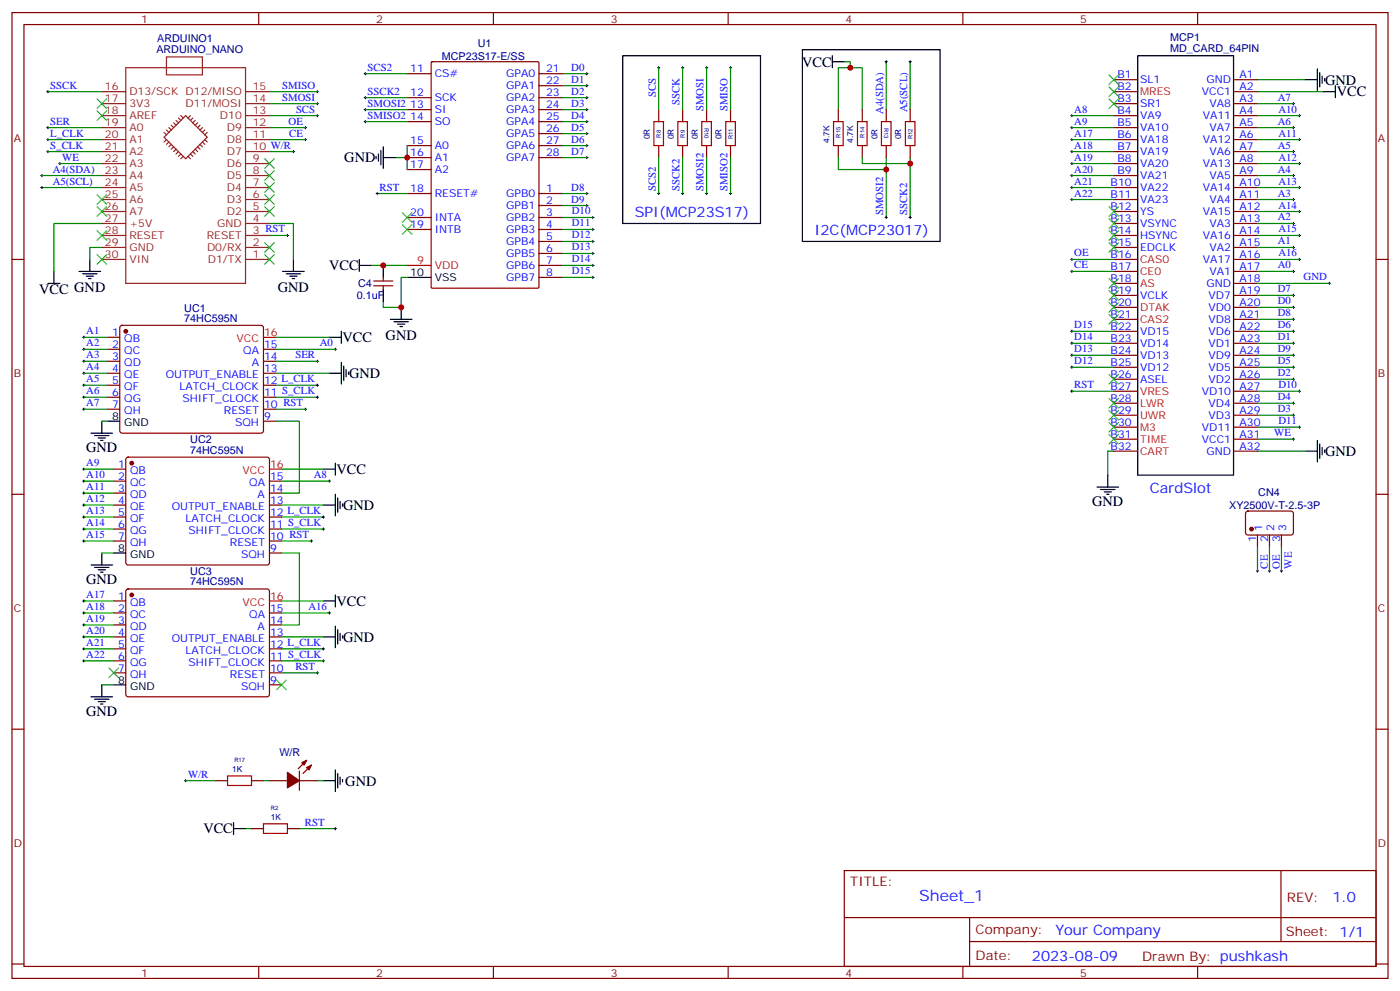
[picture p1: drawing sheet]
<svg xmlns="http://www.w3.org/2000/svg" width="412mm" height="292mm" viewBox="0 0 412 292" stroke-linecap="round" stroke-linejoin="round" font-family="sans-serif">
<g fill="none" stroke="#870000" stroke-width=".35">
<path d="M3.5 3.7h405.4v284.3h-405.4zM7.1 7.2h398.2v277.3h-398.2zM76.2 3.7v3.5M127.1 18.3l.3-.1h31l.3 .1v66.2l-.1 .3h-31.2l-.4-.1zM145.3 3.7v3.5M214.5 3.7v3.5M283.6 3.7v3.5M352.8 3.7v3.5M119.9 21.7h7.1M119.9 28.8h7.1M119.9 32.3h7.1M119.9 35.8h7.1"/>
<path d="M158.7 21.7h7.1M158.7 28.8h7.1M158.7 32.3h7.1M158.7 35.8h7.1M158.7 25.2h7.1M158.7 39.3h7.1M194 32.3v3.5M201.1 32.3v3.5M208.1 32.3v3.5M215.2 32.3v3.5M246.9 32.3v3.5M254 32.3v3.5"/>
<path d="M261.1 32.3v3.5M268.1 32.3v3.5M328.1 23.5h7M328.1 27h7M328.1 30.5h7M328.1 34h7M328.1 37.6h7M363.4 23.5h7M363.4 27h7M363.4 30.5h7M363.4 34h7M363.4 37.6h7"/>
<path d="M119.9 57h7.1M119.9 42.9h7.1M119.9 46.4h7.1M119.9 49.9h7.1M158.7 57h7.1M158.7 42.9h7.1M158.7 46.4h7.1M194 42.9v3.5M201.1 42.9v3.5M208.1 42.9v3.5M215.2 42.9v3.5M246.9 42.9v3.5"/>
<path d="M254 42.9v3.5M261.1 42.9v3.5M268.1 42.9v3.5M328.1 41.1h7M328.1 44.6h7M328.1 48.2h7M328.1 51.7h7M328.1 55.2h7M328.1 58.7h7M363.4 41.1h7M363.4 44.6h7M363.4 48.2h7"/>
<path d="M363.4 51.7h7M363.4 55.2h7M363.4 58.7h7M3.5 76.4h3.6M119.9 64h7.1M119.9 67.6h7.1M158.7 60.5h7.1M158.7 64h7.1M158.7 67.6h7.1M158.7 71.1h7.1M158.7 74.6h7.1M158.7 78.1h7.1"/>
<path d="M328.1 76.4h7M328.1 62.3h7M328.1 65.8h7M328.1 69.3h7M328.1 72.8h7M328.1 79.9h7M363.4 76.4h7M363.4 62.3h7M363.4 65.8h7M363.4 69.3h7M363.4 72.8h7M363.4 79.9h7"/>
<path d="M405.3 76.4h3.6M31.7 99.3h3.6M35.5 96l.5-.2h40.9l.5 .2 .2 .5-.1 30.6-.6 .4h-41.2l-.4-.7v-30.3zM110.1 82.7h5.6M110.1 84.1h5.6M112.9 81.7v1M112.9 84.1v1.1M158.7 81.7h7.1M328.1 83.4h7M328.1 87h7M328.1 90.5h7M328.1 94h7"/>
<path d="M328.1 97.5h7M363.4 83.4h7M363.4 87h7M363.4 90.5h7M363.4 94h7M363.4 97.5h7M31.7 102.8h3.6M31.7 106.4h3.6M31.7 109.9h3.6M31.7 113.4h3.6M31.7 116.9h3.6M77.6 102.8h3.5"/>
<path d="M77.6 106.4h3.5M77.6 109.9h3.5M77.6 113.4h3.5M77.6 116.9h3.5M328.1 101.1h7M328.1 104.6h7M328.1 108.1h7M328.1 111.7h7M328.1 115.2h7M328.1 118.7h7M363.4 101.1h7M363.4 104.6h7"/>
<path d="M363.4 108.1h7M363.4 111.7h7M363.4 115.2h7M363.4 118.7h7M31.7 120.5h3.6M33.5 138.1h3.5M37.3 134.8l.4-.2h41l.5 .2 .2 .5-.1 30.6-.6 .4h-41.2l-.5-.7v-30.3zM77.6 120.5h3.5M77.6 124h3.5M328.1 122.2h7M328.1 125.8h7M328.1 129.3h7"/>
<path d="M328.1 132.8h7M363.4 122.2h7M363.4 125.8h7M363.4 129.3h7M363.4 132.8h7M3.5 145.5h3.6M33.5 141.6h3.5M33.5 145.2h3.5M33.5 148.7h3.5M33.5 152.2h3.5M33.5 155.8h3.5M33.5 159.3h3.5"/>
<path d="M79.4 141.6h3.5M79.4 145.2h3.5M79.4 148.7h3.5M79.4 152.2h3.5M79.4 155.8h3.5M79.4 159.3h3.5M367.1 150.7l.5-.2h13l.4 .7-.1 5.9-.6 .4-13-.1-.4-.6v-5.6zM370.4 157.5v3.5M373.9 157.5v3.5M377.5 157.5v3.5M405.3 145.5h3.6M33.5 176.9h3.5"/>
<path d="M37.3 173.6l.4-.2h41l.5 .2 .2 .5-.1 30.6-.6 .4h-41.2l-.5-.7v-30.3zM79.4 162.8h3.5M33.5 180.4h3.5M33.5 184h3.5M33.5 187.5h3.5M33.5 191h3.5M33.5 194.6h3.5M33.5 198.1h3.5M79.4 180.4h3.5M79.4 184h3.5M79.4 187.5h3.5M79.4 191h3.5"/>
<path d="M79.4 194.6h3.5M79.4 198.1h3.5M3.5 214.7h3.6M79.4 201.6h3.5M405.3 214.7h3.6M63.5 229.8h3.5M74.1 229.8h3.5M79.4 229.8h5.3M88.2 229.8h5.3M88.2 227v5.7M90.3 223.8l-2.5 2.5M91.7 225.2l-2.4 2.5"/>
<path d="M74.1 243.9h3.5M84.7 243.9h3.5M248.7 256.3h156.6v28.2h-156.6zM377.3 256.3v20.9M248.7 270.1h156.5M285.6 277.2h119.6M285.6 270.1v14.2M3.5 283.8h3.6M76.2 284.5v3.5M145.3 284.5v3.5M214.5 284.5v3.5M283.6 284.5v3.5"/>
<path d="M352.8 284.5v3.5M405.3 283.8h3.6"/>
</g>
<g fill="none" stroke="#8c2424" stroke-width=".35">
<path d="M37 19.9h35.3v63.5h-35.3zM49 16.8h10.6v5.2h-10.6zM30 30.5h7M30 34h7M30 37.6h7M30 27h7M48.3 39l.7 .7M49 38.3l.7 .7M49.7 37.6l.7 .7M50.4 36.9l.8 .7M51.2 36.2l.7 .7M51.9 35.5l.7 .7"/>
<path d="M52.6 34.7l.7 .8M53.3 34l.7 .7M56.1 34l-.7 .7M56.8 34.7l-.7 .8M57.5 35.5l-.7 .7M58.2 36.2l-.7 .7M58.9 36.9l-.7 .7M59.6 37.6l-.7 .7M60.3 38.3l-.7 .7M61 39l-.7 .7M72.3 30.5h7.1M72.3 34h7.1"/>
<path d="M72.3 37.6h7.1M72.3 27h7.1M30 41.1h7M30 44.6h7M30 48.2h7M30 51.7h7M30 55.2h7M30 58.7h7M48.3 40.4l6.4-6.4 6.3 6.4-6.3 6.3zM49 41.1l-.7 .7M49.7 41.8l-.7 .7M50.4 42.5l-.7 .7"/>
<path d="M51.2 43.2l-.8 .7M51.9 43.9l-.7 .7M52.6 44.6l-.7 .7M53.3 45.3l-.7 .7M54 46l-.7 .7M55.4 46l.7 .7M56.1 45.3l.7 .7M56.8 44.6l.7 .7M57.5 43.9l.7 .7M58.2 43.2l.7 .7M58.9 42.5l.7 .7M59.6 41.8l.7 .7"/>
<path d="M60.3 41.1l.7 .7M72.3 41.1h7.1M72.3 44.6h7.1M72.3 48.2h7.1M72.3 51.7h7.1M72.3 55.2h7.1M72.3 58.7h7.1M30 62.3h7M30 65.8h7M30 69.3h7M30 72.8h7M30 76.4h7"/>
<path d="M72.3 62.3h7.1M72.3 65.8h7.1M72.3 69.3h7.1M72.3 72.8h7.1M72.3 76.4h7.1"/>
</g>
<g fill="none" stroke="#000" stroke-width=".29">
<path d="M193.7 19.9h.7M194 19.6v.7M200.7 19.9h.7M201.1 19.6v.7M207.8 19.9h.7M208.1 19.6v.7M214.8 19.9h.7M215.2 19.6v.7M260.7 18.2h.7M261.1 17.8v.7M267.8 18.2h.7M268.1 17.8v.7"/>
<path d="M13.8 37.6h.7M13.8 27h.7M14.1 26.6v.7M14.1 37.2v.7M89.6 37.6h.7M90 37.2v.7M93.1 34h.7M93.1 30.5h.7M93.1 27h.7M93.5 26.6v.7M93.5 30.2v.7M93.5 33.7v.7"/>
<path d="M107.2 32.3h.7M107.2 35.8h.7M107.2 28.8h.7M107.2 21.7h.7M107.6 21.3v.7M107.6 28.4v.7M107.6 31.9v.7M107.6 35.5v.7M172.5 32.3h.7M172.5 35.8h.7M172.5 28.8h.7M172.5 21.7h.7"/>
<path d="M172.5 25.2h.7M172.5 39.3h.7M172.9 21.3v.7M172.9 24.9v.7M172.9 28.4v.7M172.9 31.9v.7M172.9 35.5v.7M172.9 39v.7M315.4 37.6h.7M315.4 34h.7M315.7 33.7v.7M315.7 37.2v.7"/>
<path d="M380.6 37.6h.8M380.6 30.5h.8M381 30.2v.7M381 37.2v.7M382.4 34h.7M382.8 33.7v.7M12 51.7h.7M12 55.2h.7M12.3 51.3v.7M12.3 54.9v.7M13.8 41.1h.7M13.8 44.6h.7"/>
<path d="M14.1 40.7v.8M14.1 44.3v.7M17.3 48.2h.7M17.6 47.8v.7M86.1 44.6h.7M86.4 44.3v.7M89.6 41.1h.7M90 40.7v.8M110.8 57h.7M111.1 56.6v.7M172.5 42.9h.7M172.5 46.4h.7"/>
<path d="M172.5 57h.7M172.9 42.5v.7M172.9 46v.7M172.9 56.6v.7M193.7 57h.7M194 56.6v.7M200.7 57h.7M201.1 56.6v.7M207.8 57h.7M208.1 56.6v.7M214.8 57h.7M215.2 56.6v.7"/>
<path d="M315.4 41.1h.7M315.4 48.2h.7M315.4 51.7h.7M315.4 55.2h.7M315.4 44.6h.7M315.4 58.7h.7M315.7 40.7v.8M315.7 44.3v.7M315.7 47.8v.7M315.7 51.3v.7M315.7 54.9v.7M315.7 58.4v.7"/>
<path d="M380.6 51.7h.8M380.6 44.6h.8M380.6 58.7h.8M381 44.3v.7M381 51.3v.7M381 58.4v.7M382.4 41.1h.7M382.4 48.2h.7M382.4 55.2h.7M382.8 40.7v.8M382.8 47.8v.7M382.8 54.9v.7"/>
<path d="M84.3 69.3h.7M84.7 69v.7M172.5 60.5h.7M172.9 60.1v.8M174.3 64h.7M174.3 67.6h.7M174.3 71.1h.7M174.3 74.6h.7M174.3 78.1h.7M174.6 63.7v.7M174.6 67.2v.7M174.6 70.7v.7"/>
<path d="M174.6 74.3v.7M174.6 77.8v.7M260.7 64h.7M261.1 63.7v.7M267.8 64h.7M268.1 63.7v.7M315.4 79.9h.7M315.4 76.4h.7M315.7 76v.7M315.7 79.6v.7M380.6 79.9h.8M380.6 65.8h.8"/>
<path d="M380.6 72.8h.8M381 65.4v.7M381 72.5v.7M381 79.6v.7M382.4 76.4h.7M382.4 62.3h.7M382.4 69.3h.7M382.8 61.9v.7M382.8 69v.7M382.8 76v.7M24.3 99.3h.7M24.7 99v.7"/>
<path d="M174.3 81.7h.7M174.6 81.3v.7M315.4 97.5h.7M315.7 97.2v.7M380.6 97.5h.8M380.6 87h.8M380.6 90.5h.8M380.6 94h.8M381 86.6v.7M381 90.1v.7M381 93.7v.7M381 97.2v.7"/>
<path d="M391.2 83.4h.7M391.6 83.1v.7M24.3 116.9h.7M24.3 113.4h.7M24.3 106.4h.7M24.3 102.8h.7M24.3 109.9h.7M24.7 102.5v.7M24.7 106v.7M24.7 109.5v.7M24.7 113.1v.7M24.7 116.6v.7"/>
<path d="M93.1 116.9h.7M93.1 113.4h.7M93.1 106.4h.7M93.5 106v.7M93.5 113.1v.7M93.5 116.6v.7M98.4 102.8h.7M98.8 102.5v.7M315.4 115.2h.7M315.4 108.1h.7M315.4 104.6h.7M315.4 101.1h.7"/>
<path d="M315.7 100.7v.7M315.7 104.2v.8M315.7 107.8v.7M315.7 114.8v.7M380.6 108.1h.8M380.6 104.6h.8M380.6 101.1h.8M380.6 111.7h.8M380.6 118.7h.8M381 100.7v.7M381 104.2v.8M381 107.8v.7"/>
<path d="M381 111.3v.7M381 118.4v.7M382.4 115.2h.7M382.8 114.8v.7M24.3 120.5h.7M24.3 138.1h.7M24.7 120.1v.7M24.7 137.8v.7M89.6 120.5h.7M90 120.1v.7M380.6 122.2h.8M380.6 129.3h.8"/>
<path d="M381 121.9v.7M381 128.9v.7M382.4 125.8h.7M382.8 125.4v.7M24.3 155.8h.7M24.3 152.2h.7M24.3 159.3h.7M24.3 148.7h.7M24.3 145.2h.7M24.3 141.6h.7M24.7 141.3v.7M24.7 144.8v.7"/>
<path d="M24.7 148.3v.7M24.7 151.9v.7M24.7 155.4v.7M24.7 158.9v.7M91.4 159.3h.7M91.7 158.9v.7M94.9 155.8h.7M94.9 152.2h.7M95.2 151.9v.7M95.2 155.4v.7M96.7 141.6h.7M97 141.3v.7"/>
<path d="M24.3 176.9h.7M24.7 176.6v.7M370.1 168.1h.7M370.4 167.7v.8M373.6 168.1h.7M373.9 167.7v.8M377.1 168.1h.7M377.5 167.7v.8M24.3 194.6h.7M24.3 191h.7M24.3 187.5h.7M24.3 184h.7"/>
<path d="M24.3 180.4h.7M24.7 180.1v.7M24.7 183.6v.7M24.7 187.1v.8M24.7 190.7v.7M24.7 194.2v.7M93.1 198.1h.7M93.5 197.7v.7M94.9 194.6h.7M94.9 191h.7M95.2 190.7v.7M95.2 194.2v.7"/>
<path d="M96.7 180.4h.7M97 180.1v.7M54.3 229.8h.7M54.7 229.5v.7M98.4 243.9h.7M98.8 243.6v.7"/>
</g>
<g fill="none" stroke="#008700" stroke-width=".35">
<path d="M194 19.9v12.4M201.1 19.9v12.4M208.1 19.9v12.4M215.2 19.9v12.4M248.7 18.2h1.8v1.7M261.1 18.2v14.1M268.1 18.2v14.1M14.1 37.6h15.9M14.1 27h15.9M79.4 37.6h10.6M79.4 27h14.1M79.4 34h14.1"/>
<path d="M79.4 30.5h14.1M107.6 32.3h12.3M107.6 35.8h12.3M107.6 28.8h12.3M107.6 21.7h12.3M165.8 32.3h7.1M165.8 35.8h7.1M165.8 28.8h7.1M165.8 21.7h7.1M165.8 25.2h7.1M165.8 39.3h7.1M246.9 32.3v-12.4h7.1v12.4"/>
<path d="M315.7 37.6h12.4M315.7 34h12.4M370.4 37.6h10.6M370.4 27h19.4M370.4 23.5h14.1M370.4 34h12.4M370.4 30.5h10.6M12.3 55.2h17.7M12.3 51.7h17.7M14.1 41.1h15.9M14.1 44.6h15.9M17.6 48.2h12.4"/>
<path d="M79.4 41.1h10.6M79.4 44.6h7M111.1 57h8.8M116.4 46.4h3.5M119.9 42.9v7M165.8 46.4h7.1M165.8 57h7.1M165.8 42.9h7.1M194 46.4v10.6M201.1 46.4v10.6M208.1 46.4v10.6M215.2 46.4v10.6"/>
<path d="M246.9 46.4v3.5h14.2M254 46.4v1.8h14.1M261.1 46.4v17.6M268.1 46.4v17.6M315.7 41.1h12.4M315.7 48.2h12.4M315.7 55.2h12.4M315.7 51.7h12.4M315.7 44.6h12.4M315.7 58.7h12.4M370.4 41.1h12.4M370.4 48.2h12.4"/>
<path d="M370.4 55.2h12.4M370.4 51.7h10.6M370.4 44.6h10.6M370.4 58.7h10.6M30 65.8h-14.1v14.1M30 72.8h-3.5v3.6M79.4 65.8h7v10.6M79.4 69.3h5.3M109.4 78.1h10.5M165.8 78.1h8.8M165.8 60.5h7.1M165.8 64h8.8"/>
<path d="M165.8 67.6h8.8M165.8 71.1h8.8M165.8 74.6h8.8M315.7 79.9h12.4M315.7 76.4h12.4M370.4 79.9h10.6M370.4 76.4h12.4M370.4 62.3h12.4M370.4 65.8h10.6M370.4 69.3h12.4M370.4 72.8h10.6M24.7 99.3h7"/>
<path d="M81.1 99.3h15.9M119.9 81.7h-1.7v8.8h-5.3v-1.8M165.8 81.7h8.8M315.7 97.5h12.4M370.4 97.5h10.6M370.4 83.4h21.2M370.4 87h10.6M370.4 90.5h10.6M370.4 94h10.6M24.7 116.9h7M24.7 113.4h7M24.7 106.4h7"/>
<path d="M24.7 102.8h7M24.7 109.9h7M81.1 116.9h12.4M81.1 113.4h12.4M81.1 106.4h12.4M81.1 102.8h17.7M81.1 109.9h15.9M315.7 115.2h12.4M315.7 108.1h12.4M315.7 104.6h12.4M315.7 101.1h12.4M370.4 115.2h12.4"/>
<path d="M370.4 108.1h10.6M370.4 104.6h10.6M370.4 101.1h10.6M370.4 111.7h10.6M370.4 118.7h10.6M24.7 120.5h7M24.7 138.1h8.8M30 124h1.7M81.1 124h7.1v21.2h-5.3M81.1 120.5h8.9M82.9 138.1h12.3M328.1 132.8h-1.8v7.1"/>
<path d="M370.4 132.8h14.1M370.4 122.2h10.6M370.4 125.8h12.4M370.4 129.3h10.6M24.7 155.8h8.8M24.7 152.2h8.8M24.7 159.3h8.8M24.7 148.7h8.8M24.7 145.2h8.8M24.7 141.6h8.8M82.9 155.8h12.3M82.9 152.2h12.3"/>
<path d="M82.9 159.3h8.8M82.9 148.7h12.3M82.9 141.6h14.1M24.7 176.9h8.8M30 162.8h3.5M82.9 162.8h5.3v21.2h-5.3M82.9 176.9h12.3M370.4 161v7.1M373.9 161v7.1M377.5 161v7.1M24.7 194.6h8.8M24.7 191h8.8"/>
<path d="M24.7 187.5h8.8M24.7 184h8.8M24.7 180.4h8.8M82.9 194.6h12.3M82.9 191h12.3M82.9 187.5h12.3M82.9 180.4h14.1M82.9 198.1h10.6M30 201.6h3.5M54.7 229.8h8.8M77.6 229.8h1.8M93.5 229.8h1.7"/>
<path d="M72.3 243.9h1.8M88.2 243.9h10.6"/>
</g>
<g fill="#870000" stroke="#870000" stroke-width=".35">
<path d="M90.3 226l1.4-.8-.7 1.5z"/>
<path d="M88.9 224.5l1.4-.7-.7 1.4z"/>
<path d="M84.7 227.4l3.5 2.4-3.5 2.2z"/>
<circle cx="37" cy="97.5" r=".53"/>
<circle cx="38.8" cy="136.3" r=".53"/>
<circle cx="38.8" cy="175.2" r=".53"/>
<circle cx="368.7" cy="155.8" r=".53"/>
</g>
<g fill="none" stroke="#000" stroke-width=".35">
<path d="M183.4 16.4h40.6v49.4h-40.6zM236.4 14.6h40.5v56.5h-40.5zM245.2 18.2h3.5M245.2 16.4v3.5M335.1 16.4h28.3v123.5h-28.3zM384.5 23.5h3.6M388.1 20.3v6.3M388.8 21.3v4.3M389.5 22.4v2.1M389.8 27h3.5M390.2 23.1v.7M393.3 25.2v3.6"/>
<path d="M110.8 46v.7M111.5 45.3v2.1M112.2 44.3v4.2M112.9 46.4h3.5M112.9 43.2v6.4M15.9 79.9v3.5M23.3 79.9h6.3M26.5 76.4v3.5M83.3 79.9h6.3M86.4 76.4v3.5M105.8 78.1h3.6M105.8 76.4v3.5"/>
<path d="M112.9 78.1v3.6M14.1 83.4h3.5M24.3 80.6h4.3M25.4 81.3h2.1M26.1 82h.7M84.3 80.6h4.2M85.4 81.3h2.1M86.1 82h.7M97 99.3h3.5M100.5 97.5v3.6M112.9 85.2v3.5M115 94h6.4"/>
<path d="M116.1 94.7h4.2M117.1 95.4h2.1M117.8 96.1h.7M118.2 90.5v3.5M119.9 81.7h7.1M97 109.9h3.5M100.5 106.7v6.4M101.2 107.8v4.2M102 108.8v2.1M102.7 109.5v.7M26.8 127.5h6.4M27.9 128.2h4.2"/>
<path d="M28.9 128.9h2.1M29.6 129.6h.7M30 124v3.5M31.7 124h3.6M95.2 138.1h3.6M98.8 136.3v3.6M326.3 139.9v3.5M384.5 132.8h3.6M388.1 129.6v6.4M388.8 130.7v4.2M389.5 131.8v2.1M390.2 132.5v.7"/>
<path d="M95.2 148.7h3.6M98.8 145.5v6.4M99.5 146.6v4.2M100.2 147.6v2.2M100.9 148.3v.7M323.1 143.4h6.4M324.2 144.1h4.2M325.3 144.8h2.1M326 145.5h.7M26.8 166.3h6.4M27.9 167h4.2M28.9 167.7h2.1"/>
<path d="M29.6 168.5h.7M30 162.8v3.5M33.5 162.8h3.5M95.2 176.9h3.6M98.8 175.2v3.5M95.2 187.5h3.6M98.8 184.3v6.4M99.5 185.4v4.2M100.2 186.4v2.2M100.9 187.1v.8M26.8 205.1h6.4M27.9 205.8h4.2"/>
<path d="M28.9 206.6h2.1M29.6 207.3h.7M30 201.6v3.5M33.5 201.6h3.5M95.2 229.8h3.6M98.8 226.7v6.3M99.5 227.7v4.3M100.2 228.8v2.1M100.9 229.5v.7M68.8 243.9h3.5M68.8 242.2v3.5"/>
</g>
<path d="M119.9 78.1h7.1M77.6 99.3h3.5M79.4 138.1h3.5M79.4 176.9h3.5" fill="none" stroke="#f00" stroke-width=".35"/>
<g fill="none" stroke="#3c3" stroke-width=".35">
<path d="M28.6 29.1l2.8 2.8M28.6 32.6l2.8 2.9M31.4 29.1l-2.8 2.8M31.4 32.6l-2.8 2.9M326.7 22l2.8 2.9M326.7 25.6l2.8 2.8M326.7 29.1l2.8 2.8M329.5 22l-2.8 2.9M329.5 25.6l-2.8 2.8M329.5 29.1l-2.8 2.8M28.6 57.3l2.8 2.8M31.4 57.3l-2.8 2.8"/>
<path d="M78 46.7l2.8 2.9M78 50.3l2.8 2.8M78 53.8l2.8 2.8M78 57.3l2.8 2.8M80.8 46.7l-2.8 2.9M80.8 50.3l-2.8 2.8M80.8 53.8l-2.8 2.8M80.8 57.3l-2.8 2.8M28.6 75l2.8 2.8M28.6 67.9l2.8 2.8M28.6 60.9l2.8 2.8M31.4 75l-2.8 2.8"/>
<path d="M31.4 67.9l-2.8 2.8M31.4 60.9l-2.8 2.8M78 75l2.8 2.8M78 71.4l2.8 2.9M78 60.9l2.8 2.8M80.8 75l-2.8 2.8M80.8 71.4l-2.8 2.9M80.8 60.9l-2.8 2.8M118.5 66.1l2.9 2.9M118.5 62.6l2.9 2.8M121.4 66.1l-2.9 2.9M121.4 62.6l-2.9 2.8"/>
<path d="M326.7 60.9l2.8 2.8M326.7 64.4l2.8 2.8M326.7 67.9l2.8 2.8M326.7 71.4l2.8 2.9M329.5 60.9l-2.8 2.8M329.5 64.4l-2.8 2.8M329.5 67.9l-2.8 2.8M329.5 71.4l-2.8 2.9M326.7 82l2.8 2.8M326.7 85.5l2.8 2.9M326.7 89.1l2.8 2.8M326.7 92.6l2.8 2.8"/>
<path d="M329.5 82l-2.8 2.8M329.5 85.5l-2.8 2.9M329.5 89.1l-2.8 2.8M329.5 92.6l-2.8 2.8M326.7 117.3l2.8 2.8M326.7 110.2l2.8 2.9M329.5 117.3l-2.8 2.8M329.5 110.2l-2.8 2.9M326.7 120.8l2.8 2.8M326.7 124.4l2.8 2.8M326.7 127.9l2.8 2.8M329.5 120.8l-2.8 2.8"/>
<path d="M329.5 124.4l-2.8 2.8M329.5 127.9l-2.8 2.8M32.1 196.7l2.8 2.8M34.9 196.7l-2.8 2.8M81.5 200.2l2.8 2.8M84.3 200.2l-2.8 2.8"/>
</g>
<path d="M192.6 35.8h2.8v7.1h-2.8zM199.7 35.8h2.8v7.1h-2.8zM206.7 35.8h2.8v7.1h-2.8zM213.8 35.8h2.8v7.1h-2.8zM245.5 35.8h2.9v7.1h-2.9zM252.6 35.8h2.8v7.1h-2.8zM259.6 35.8h2.9v7.1h-2.9zM266.7 35.8h2.8v7.1h-2.8zM67 228.4h7.1v2.8h-7.1zM77.6 242.5h7.1v2.9h-7.1z" fill="none" stroke="#a10000" stroke-width=".35"/>
<g fill="#c00">
<circle cx="119.9" cy="46.4" r=".88"/>
<circle cx="250.5" cy="19.9" r=".88"/>
<circle cx="261.1" cy="49.9" r=".88"/>
<circle cx="268.1" cy="48.2" r=".88"/>
<circle cx="118.2" cy="90.5" r=".88"/>
<circle cx="112.9" cy="78.1" r=".88"/>
</g>
<text font-size="4.6" fill="#00f" x="270.8" y="265.3">Sheet_1</text>
<g font-size="4.2">
<text x="236.3" y="19.6">VCC</text>
<text x="390.3" y="24.9">GND</text>
<text x="393.8" y="28.4">VCC</text>
<text x="101.4" y="47.8">GND</text>
<text x="97" y="79.6">VCC</text>
<text x="11.5" y="86.6">VCC GND</text>
<text x="81.8" y="86">GND</text>
<text x="100.9" y="100.7">VCC</text>
<text x="113.6" y="100">GND</text>
<text x="102.8" y="111.3">GND</text>
<text x="25.4" y="133.2">GND</text>
<text x="390.3" y="134.2">GND</text>
<text x="99.1" y="139.5">VCC</text>
<text x="321.7" y="149">GND</text>
<text x="101.1" y="150.1">GND</text>
<text x="25.4" y="172">GND</text>
<text x="99.1" y="178.3">VCC</text>
<text x="101.1" y="188.9">GND</text>
<text x="25.4" y="210.8">GND</text>
<text x="101.7" y="231.5">GND</text>
<text x="59.9" y="245.4">VCC</text>
</g>
<g font-size="4.2" fill="#00f">
<text x="187" y="64">SPI(MCP23S17)</text>
<text x="239.9" y="69.3">I2C(MCP23017)</text>
<text x="338.7" y="145.2">CardSlot</text>
<text x="392.5" y="265.6">1.0</text>
<text x="310.9" y="275.1">Your Company</text>
<text x="304" y="282.9">2023-08-09</text>
</g>
<g font-size="3.9" fill="#800">
<text x="250.5" y="260.9">TITLE:</text>
<text x="379.1" y="265.6">REV:</text>
<text x="287.4" y="275.1">Company:</text>
<text x="378.7" y="275.7">Sheet: 1/1</text>
<text x="287.4" y="282.8">Date:</text>
<text x="336.4" y="282.8">Drawn By: pushkash</text>
</g>
<g font-size="3.2" fill="#800">
<text x="41.6" y="6.7">1</text>
<text x="110.8" y="6.7">2</text>
<text x="179.9" y="6.7">3</text>
<text x="249.1" y="6.7">4</text>
<text x="318.2" y="6.7">5</text>
<text x="4.1" y="41.8">A</text>
<text x="405.9" y="41.8">A</text>
<text x="4.1" y="110.9">B</text>
<text x="405.9" y="110.9">B</text>
<text x="4.1" y="180.1">C</text>
<text x="405.9" y="180.1">C</text>
<text x="4.1" y="249.2">D</text>
<text x="405.9" y="249.2">D</text>
<text x="41.6" y="287.5">1</text>
<text x="110.8" y="287.5">2</text>
<text x="179.9" y="287.5">3</text>
<text x="249.1" y="287.5">4</text>
<text x="318.2" y="287.5">5</text>
</g>
<g font-size="3.2" fill="#000080">
<text x="46.1" y="15.7">ARDUINO_NANO</text>
<text x="46.3" y="12.5">ARDUINO1</text>
<text x="130.1" y="17.5">MCP23S17-E/SS</text>
<text x="140.8" y="13.9">U1</text>
<text x="344.7" y="15.3">MD_CARD_64PIN</text>
<text x="344.7" y="12.1">MCP1</text>
<text x="105.1" y="88.1">0.1uF</text>
<text x="105.5" y="84.6">C4</text>
<text x="54.3" y="94.7">74HC595N</text>
<text x="54.3" y="91.7">UC1</text>
<text x="56" y="130.5">UC2</text>
<text x="56" y="133.5">74HC595N</text>
<text x="362.1" y="149.8">XY2500V-T-2.5-3P</text>
<text x="370.7" y="146.1">CN4</text>
<text x="56" y="172.3">74HC595N</text>
<text x="56" y="169.3">UC3</text>
<text x="82.3" y="222.4">W/R</text>
</g>
<g font-size="3.2" fill="#00f">
<text x="108.3" y="20.8">SCS2</text>
<text x="120.9" y="21.3">11</text>
<text x="128.1" y="22.8">CS#</text>
<text x="149.1" y="22.8">GPA0</text>
<text x="160.9" y="21.3">21</text>
<text x="168.3" y="20.8">D0</text>
<text x="329.2" y="23.1">B1</text>
<text x="365.1" y="23.1">A1</text>
<text x="14.8" y="26.1">SSCK</text>
<text x="83.1" y="29.6">SMOSI</text>
<text x="83.1" y="26.1">SMISO</text>
<text x="108.3" y="27.9">SSCK2</text>
<text x="120.9" y="28.4">12</text>
<text x="128.1" y="29.8">SCK</text>
<text x="149.1" y="26.3">GPA1</text>
<text x="149.1" y="29.8">GPA2</text>
<text x="160.9" y="24.9">22</text>
<text x="160.9" y="28.4">23</text>
<text x="168.3" y="24.3">D1</text>
<text x="168.3" y="27.9">D2</text>
<text x="193.1" y="28.7" transform="rotate(-90 193.1 28.7)">SCS</text>
<text x="329.2" y="26.6">B2</text>
<text x="335.8" y="24.5">SL1</text>
<text x="354" y="28">VCC1</text>
<text x="355.4" y="24.5">GND</text>
<text x="365.1" y="26.6">A2</text>
<text x="376.4" y="29.6">A7</text>
<text x="87.2" y="33.2">SCS</text>
<text x="108.3" y="31.4">SMOSI2</text>
<text x="108.3" y="34.9">SMISO2</text>
<text x="120.9" y="31.9">13</text>
<text x="120.9" y="35.5">14</text>
<text x="128.1" y="33.3">SI</text>
<text x="149.1" y="33.3">GPA3</text>
<text x="160.9" y="31.9">24</text>
<text x="160.9" y="35.5">25</text>
<text x="168.3" y="31.4">D3</text>
<text x="168.3" y="34.9">D4</text>
<text x="200.2" y="31" transform="rotate(-90 200.2 31)">SSCK</text>
<text x="207.3" y="32.8" transform="rotate(-90 207.3 32.8)">SMOSI</text>
<text x="214.3" y="32.8" transform="rotate(-90 214.3 32.8)">SMISO</text>
<text x="260.2" y="33.6" transform="rotate(-90 260.2 33.6)">A4(SDA)</text>
<text x="267.2" y="33.1" transform="rotate(-90 267.2 33.1)">A5(SCL)</text>
<text x="316.4" y="33.2">A8</text>
<text x="329.2" y="30.2">B3</text>
<text x="329.2" y="33.7">B4</text>
<text x="335.8" y="31.6">SR1</text>
<text x="335.8" y="35.1">VA9</text>
<text x="354.3" y="35.1">VA11</text>
<text x="356.3" y="31.6">VA8</text>
<text x="365.1" y="33.7">A4</text>
<text x="365.1" y="30.2">A3</text>
<text x="376.6" y="33.2">A10</text>
<text x="14.8" y="40.2">L_CLK</text>
<text x="14.8" y="36.7">SER</text>
<text x="85" y="36.7">OE</text>
<text x="85.2" y="40.2">CE</text>
<text x="128.1" y="36.9">SO</text>
<text x="149.1" y="36.9">GPA4</text>
<text x="149.1" y="40.4">GPA5</text>
<text x="160.9" y="39">26</text>
<text x="168.3" y="38.5">D5</text>
<text x="168.3" y="42">D6</text>
<text x="316.4" y="40.2">A17</text>
<text x="316.4" y="36.7">A9</text>
<text x="329.2" y="37.2">B5</text>
<text x="329.2" y="40.7">B6</text>
<text x="335.8" y="38.6">VA10</text>
<text x="356.3" y="38.6">VA7</text>
<text x="365.1" y="40.7">A6</text>
<text x="365.1" y="37.2">A5</text>
<text x="376.4" y="36.7">A6</text>
<text x="376.6" y="40.2">A11</text>
<text x="14.8" y="43.7">S_CLK</text>
<text x="18.3" y="47.3">WE</text>
<text x="120.9" y="42.5">15</text>
<text x="120.9" y="46">16</text>
<text x="128.1" y="43.9">A0</text>
<text x="128.1" y="47.4">A1</text>
<text x="149.1" y="43.9">GPA6</text>
<text x="149.1" y="47.4">GPA7</text>
<text x="160.9" y="42.5">27</text>
<text x="160.9" y="46">28</text>
<text x="168.3" y="45.5">D7</text>
<text x="316.4" y="47.3">A19</text>
<text x="316.4" y="43.7">A18</text>
<text x="329.2" y="44.3">B7</text>
<text x="329.2" y="47.8">B8</text>
<text x="335.8" y="42.2">VA18</text>
<text x="335.8" y="45.7">VA19</text>
<text x="354.3" y="42.2">VA12</text>
<text x="356.3" y="45.7">VA6</text>
<text x="365.1" y="47.8">A8</text>
<text x="365.1" y="44.3">A7</text>
<text x="376.4" y="43.7">A5</text>
<text x="376.6" y="47.3">A12</text>
<text x="15.5" y="50.8">A4(SDA)</text>
<text x="120.9" y="49.6">17</text>
<text x="128.1" y="51">A2</text>
<text x="316.4" y="50.8">A20</text>
<text x="329.2" y="51.3">B9</text>
<text x="335.8" y="49.2">VA20</text>
<text x="335.8" y="52.7">VA21</text>
<text x="354.3" y="49.2">VA13</text>
<text x="356.3" y="52.7">VA5</text>
<text x="365.1" y="51.3">A9</text>
<text x="376.4" y="50.8">A4</text>
<text x="15.5" y="54.6">A5(SCL)</text>
<text x="111.8" y="56.1">RST</text>
<text x="120.9" y="56.6">18</text>
<text x="128.1" y="58">RESET#</text>
<text x="149.1" y="58">GPB0</text>
<text x="160.9" y="56.6">1</text>
<text x="168.3" y="56.1">D8</text>
<text x="168.3" y="59.6">D9</text>
<text x="193.1" y="56.3" transform="rotate(-90 193.1 56.3)">SCS2</text>
<text x="200.2" y="56.3" transform="rotate(-90 200.2 56.3)">SSCK2</text>
<text x="207.3" y="56.3" transform="rotate(-90 207.3 56.3)">SMOSI2</text>
<text x="214.3" y="56.3" transform="rotate(-90 214.3 56.3)">SMISO2</text>
<text x="316.4" y="54.3">A21</text>
<text x="316.4" y="57.9">A22</text>
<text x="327.2" y="54.9">B10</text>
<text x="327.2" y="58.4">B11</text>
<text x="335.8" y="56.3">VA22</text>
<text x="335.8" y="59.8">VA23</text>
<text x="354.3" y="56.3">VA14</text>
<text x="356.3" y="59.8">VA4</text>
<text x="365.1" y="58.4">A11</text>
<text x="365.1" y="54.9">A10</text>
<text x="376.4" y="57.9">A3</text>
<text x="376.6" y="54.3">A13</text>
<text x="120.9" y="63.7">20</text>
<text x="128.1" y="65.1">INTA</text>
<text x="149.1" y="61.6">GPB1</text>
<text x="149.1" y="65.1">GPB2</text>
<text x="160.9" y="60.1">2</text>
<text x="160.9" y="63.7">3</text>
<text x="168.5" y="63.1">D10</text>
<text x="260.2" y="63.3" transform="rotate(-90 260.2 63.3)">SMOSI2</text>
<text x="267.2" y="63.3" transform="rotate(-90 267.2 63.3)">SSCK2</text>
<text x="327.2" y="61.9">B12</text>
<text x="327.2" y="65.4">B13</text>
<text x="335.8" y="63.3">YS</text>
<text x="354.3" y="63.3">VA15</text>
<text x="365.1" y="65.4">A13</text>
<text x="365.1" y="61.9">A12</text>
<text x="376.4" y="64.9">A2</text>
<text x="376.6" y="61.4">A14</text>
<text x="120.9" y="67.2">19</text>
<text x="128.1" y="68.6">INTB</text>
<text x="149.1" y="68.6">GPB3</text>
<text x="160.9" y="67.2">4</text>
<text x="160.9" y="70.7">5</text>
<text x="168.5" y="66.7">D11</text>
<text x="168.5" y="70.2">D12</text>
<text x="327.2" y="69">B14</text>
<text x="335.8" y="66.9">VSYNC</text>
<text x="335.8" y="70.4">HSYNC</text>
<text x="354.3" y="70.4">VA16</text>
<text x="356.3" y="66.9">VA3</text>
<text x="365.1" y="69">A14</text>
<text x="376.4" y="72">A1</text>
<text x="376.6" y="68.4">A15</text>
<text x="149.1" y="72.1">GPB4</text>
<text x="149.1" y="75.7">GPB5</text>
<text x="160.9" y="74.3">6</text>
<text x="160.9" y="77.8">7</text>
<text x="168.5" y="73.7">D13</text>
<text x="168.5" y="77.3">D14</text>
<text x="316.4" y="75.5">OE</text>
<text x="327.2" y="72.5">B15</text>
<text x="327.2" y="76">B16</text>
<text x="335.8" y="73.9">EDCLK</text>
<text x="354.3" y="77.4">VA17</text>
<text x="356.3" y="73.9">VA2</text>
<text x="365.1" y="76">A16</text>
<text x="365.1" y="72.5">A15</text>
<text x="376.6" y="75.5">A16</text>
<text x="149.1" y="79.2">GPB6</text>
<text x="149.1" y="82.7">GPB7</text>
<text x="160.9" y="81.3">8</text>
<text x="168.5" y="80.8">D15</text>
<text x="316.4" y="79">CE</text>
<text x="327.2" y="79.6">B17</text>
<text x="327.2" y="83.1">B18</text>
<text x="356.3" y="81">VA1</text>
<text x="365.1" y="83.1">A18</text>
<text x="365.1" y="79.6">A17</text>
<text x="376.4" y="79">A0</text>
<text x="384" y="82.6">GND</text>
<text x="327.2" y="86.6">B19</text>
<text x="335.8" y="88">VCLK</text>
<text x="355.4" y="84.5">GND</text>
<text x="356" y="88">VD7</text>
<text x="365.1" y="86.6">A19</text>
<text x="376.4" y="86.1">D7</text>
<text x="376.4" y="89.6">D0</text>
<text x="327.2" y="90.1">B20</text>
<text x="327.2" y="93.7">B21</text>
<text x="356" y="95.1">VD8</text>
<text x="356" y="91.5">VD0</text>
<text x="365.1" y="93.7">A21</text>
<text x="365.1" y="90.1">A20</text>
<text x="376.4" y="93.1">D8</text>
<text x="25.4" y="98.4">A1</text>
<text x="25.4" y="102">A2</text>
<text x="33.1" y="99">1</text>
<text x="36.6" y="100.7">QB</text>
<text x="94.2" y="102">A0</text>
<text x="316.4" y="100.2">D14</text>
<text x="316.4" y="96.7">D15</text>
<text x="327.2" y="97.2">B22</text>
<text x="327.2" y="100.7">B23</text>
<text x="335.8" y="98.6">VD15</text>
<text x="356" y="98.6">VD6</text>
<text x="365.1" y="100.7">A23</text>
<text x="365.1" y="97.2">A22</text>
<text x="376.4" y="96.7">D6</text>
<text x="376.4" y="100.2">D1</text>
<text x="25.4" y="105.5">A3</text>
<text x="33.1" y="102.5">2</text>
<text x="33.1" y="106">3</text>
<text x="36.6" y="104.2">QC</text>
<text x="36.6" y="107.8">QD</text>
<text x="71.6" y="104.2">QA</text>
<text x="74.1" y="107.8">A</text>
<text x="77.8" y="106">14</text>
<text x="77.8" y="102.5">15</text>
<text x="87" y="105.5">SER</text>
<text x="316.4" y="107.2">D12</text>
<text x="316.4" y="103.7">D13</text>
<text x="327.2" y="104.2">B24</text>
<text x="327.2" y="107.8">B25</text>
<text x="335.8" y="102.1">VD14</text>
<text x="335.8" y="105.7">VD13</text>
<text x="356" y="105.7">VD9</text>
<text x="356" y="102.1">VD1</text>
<text x="365.1" y="107.8">A25</text>
<text x="365.1" y="104.2">A24</text>
<text x="376.4" y="103.7">D9</text>
<text x="376.4" y="107.2">D5</text>
<text x="25.4" y="109">A4</text>
<text x="25.4" y="112.5">A5</text>
<text x="33.1" y="109.5">4</text>
<text x="33.1" y="113.1">5</text>
<text x="36.6" y="111.3">QE</text>
<text x="48.8" y="111.3">OUTPUT_ENABLE</text>
<text x="77.8" y="113.1">12 L_CLK</text>
<text x="77.8" y="109.5">13</text>
<text x="327.2" y="111.3">B26</text>
<text x="335.8" y="109.2">VD12</text>
<text x="335.8" y="112.7">ASEL</text>
<text x="356" y="112.7">VD2</text>
<text x="356" y="109.2">VD5</text>
<text x="365.1" y="111.3">A26</text>
<text x="376.4" y="110.8">D2</text>
<text x="25.4" y="116.1">A6</text>
<text x="25.4" y="119.6">A7</text>
<text x="33.1" y="116.6">6</text>
<text x="36.6" y="114.8">QF</text>
<text x="36.6" y="118.4">QG</text>
<text x="52.9" y="114.8">LATCH_CLOCK</text>
<text x="53.7" y="118.4">SHIFT_CLOCK</text>
<text x="77.8" y="116.6">11 S_CLK</text>
<text x="316.4" y="114.3">RST</text>
<text x="327.2" y="114.8">B27</text>
<text x="327.2" y="118.4">B28</text>
<text x="354" y="116.2">VD10</text>
<text x="356" y="119.8">VD4</text>
<text x="365.1" y="118.4">A28</text>
<text x="365.1" y="114.8">A27</text>
<text x="376.4" y="117.8">D4</text>
<text x="376.6" y="114.3">D10</text>
<text x="33.1" y="120.1">7</text>
<text x="36.6" y="121.9">QH</text>
<text x="66" y="121.9">RESET</text>
<text x="69.3" y="125.4">SQH</text>
<text x="77.8" y="123.6">9</text>
<text x="77.8" y="120.1">10 RST</text>
<text x="327.2" y="121.9">B29</text>
<text x="327.2" y="125.4">B30</text>
<text x="356" y="123.3">VD3</text>
<text x="365.1" y="125.4">A30</text>
<text x="365.1" y="121.9">A29</text>
<text x="376.4" y="121.4">D3</text>
<text x="376.6" y="124.9">D11</text>
<text x="327.2" y="128.9">B31</text>
<text x="354" y="126.8">VD11</text>
<text x="354" y="130.4">VCC1</text>
<text x="365.1" y="128.9">A31</text>
<text x="375.4" y="128.4">WE</text>
<text x="25.4" y="137.2">A9</text>
<text x="34.8" y="137.8">1</text>
<text x="327.2" y="132.5">B32</text>
<text x="355.4" y="133.9">GND</text>
<text x="365.1" y="132.5">A32</text>
<text x="25.4" y="140.8">A10</text>
<text x="34.8" y="141.3">2</text>
<text x="38.3" y="139.5">QB</text>
<text x="38.3" y="143.1">QC</text>
<text x="73.4" y="143.1">QA</text>
<text x="79.6" y="141.3">15</text>
<text x="92.4" y="140.8">A8</text>
<text x="25.4" y="147.8">A12</text>
<text x="25.4" y="144.3">A11</text>
<text x="34.8" y="144.8">3</text>
<text x="34.8" y="148.3">4</text>
<text x="38.3" y="146.6">QD</text>
<text x="75.9" y="146.6">A</text>
<text x="79.6" y="148.3">13</text>
<text x="79.6" y="144.8">14</text>
<text x="25.4" y="154.9">A14</text>
<text x="25.4" y="151.3">A13</text>
<text x="34.8" y="151.9">5</text>
<text x="34.8" y="155.4">6</text>
<text x="38.3" y="150.1">QE</text>
<text x="38.3" y="153.6">QF</text>
<text x="50.6" y="150.1">OUTPUT_ENABLE</text>
<text x="54.7" y="153.6">LATCH_CLOCK</text>
<text x="79.6" y="155.4">11 S_CLK</text>
<text x="79.6" y="151.9">12 L_CLK</text>
<text x="25.4" y="158.4">A15</text>
<text x="34.8" y="158.9">7</text>
<text x="38.3" y="157.2">QG</text>
<text x="38.3" y="160.7">QH</text>
<text x="55.5" y="157.2">SHIFT_CLOCK</text>
<text x="67.7" y="160.7">RESET</text>
<text x="79.6" y="158.9">10 RST</text>
<text x="370.1" y="159.7" transform="rotate(-90 370.1 159.7)">1</text>
<text x="371.8" y="156.2" transform="rotate(-90 371.8 156.2)">1</text>
<text x="373.6" y="159.7" transform="rotate(-90 373.6 159.7)">2</text>
<text x="375.4" y="156.2" transform="rotate(-90 375.4 156.2)">2</text>
<text x="377.1" y="159.7" transform="rotate(-90 377.1 159.7)">3</text>
<text x="378.9" y="156.2" transform="rotate(-90 378.9 156.2)">3</text>
<text x="71" y="164.2">SQH</text>
<text x="79.6" y="162.5">9</text>
<text x="373.5" y="167.4" transform="rotate(-90 373.5 167.4)">CE</text>
<text x="377" y="167.4" transform="rotate(-90 377 167.4)">OE</text>
<text x="380.6" y="167.4" transform="rotate(-90 380.6 167.4)">WE</text>
<text x="25.4" y="179.6">A18</text>
<text x="25.4" y="176">A17</text>
<text x="34.8" y="176.6">1</text>
<text x="38.3" y="178.3">QB</text>
<text x="90.8" y="179.6">A16</text>
<text x="25.4" y="183.1">A19</text>
<text x="34.8" y="180.1">2</text>
<text x="34.8" y="183.6">3</text>
<text x="38.3" y="181.9">QC</text>
<text x="38.3" y="185.4">QD</text>
<text x="73.4" y="181.9">QA</text>
<text x="75.9" y="185.4">A</text>
<text x="79.6" y="183.6">14</text>
<text x="79.6" y="180.1">15</text>
<text x="25.4" y="190.1">A21</text>
<text x="25.4" y="186.6">A20</text>
<text x="34.8" y="187.1">4</text>
<text x="34.8" y="190.7">5</text>
<text x="38.3" y="188.9">QE</text>
<text x="50.6" y="188.9">OUTPUT_ENABLE</text>
<text x="79.6" y="190.7">12 L_CLK</text>
<text x="79.6" y="187.1">13</text>
<text x="25.4" y="193.7">A22</text>
<text x="34.8" y="194.2">6</text>
<text x="34.8" y="197.7">7</text>
<text x="38.3" y="192.4">QF</text>
<text x="38.3" y="196">QG</text>
<text x="54.7" y="192.4">LATCH_CLOCK</text>
<text x="55.5" y="196">SHIFT_CLOCK</text>
<text x="79.6" y="197.7">10</text>
<text x="79.6" y="194.2">11 S_CLK</text>
<text x="87" y="197.2">RST</text>
<text x="38.3" y="199.5">QH</text>
<text x="67.7" y="199.5">RESET</text>
<text x="71" y="203">SQH</text>
<text x="79.6" y="201.3">9</text>
<text x="55.4" y="228.9">W/R</text>
<text x="89.8" y="243.1">RST</text>
</g>
<g font-size="3.2" fill="#8d2323">
<text x="30.9" y="26.6">16</text>
<text x="38.1" y="28">D13/SCK D12/MISO</text>
<text x="74.4" y="26.6">15</text>
<text x="30.9" y="33.7">18</text>
<text x="30.9" y="30.2">17</text>
<text x="38.1" y="35.1">AREF</text>
<text x="38.1" y="31.6">3V3</text>
<text x="54.7" y="31.6">D11/MOSI</text>
<text x="64.8" y="35.1">D10</text>
<text x="74.4" y="30.2">14</text>
<text x="74.4" y="33.7">13</text>
<text x="30.9" y="40.7">20</text>
<text x="30.9" y="37.2">19</text>
<text x="38.1" y="38.6">A0</text>
<text x="66.8" y="38.6">D9</text>
<text x="74.4" y="37.2">12</text>
<text x="74.4" y="40.7">11</text>
<text x="30.9" y="47.8">22</text>
<text x="30.9" y="44.3">21</text>
<text x="38.1" y="45.7">A2</text>
<text x="38.1" y="42.2">A1</text>
<text x="66.8" y="42.2">D8</text>
<text x="66.8" y="45.7">D7</text>
<text x="74.4" y="44.3">10 W/R</text>
<text x="74.4" y="47.8">9</text>
<text x="30.9" y="51.3">23</text>
<text x="38.1" y="52.7">A4</text>
<text x="38.1" y="49.2">A3</text>
<text x="66.8" y="49.2">D6</text>
<text x="66.8" y="52.7">D5</text>
<text x="74.4" y="51.3">8</text>
<text x="30.9" y="58.4">25</text>
<text x="30.9" y="54.9">24</text>
<text x="38.1" y="59.8">A6</text>
<text x="38.1" y="56.3">A5</text>
<text x="66.8" y="56.3">D4</text>
<text x="66.8" y="59.8">D3</text>
<text x="74.4" y="54.9">7</text>
<text x="74.4" y="58.4">6</text>
<text x="30.9" y="65.4">27</text>
<text x="30.9" y="61.9">26</text>
<text x="38.1" y="63.3">A7</text>
<text x="66.8" y="63.3">D2</text>
<text x="74.4" y="61.9">5</text>
<text x="74.4" y="65.4">4</text>
<text x="30.9" y="69">28</text>
<text x="38.1" y="70.4">RESET</text>
<text x="38.1" y="66.9">+5V</text>
<text x="60.9" y="70.4">RESET</text>
<text x="64" y="66.9">GND</text>
<text x="74.4" y="69">3 RST</text>
<text x="30.9" y="76">30</text>
<text x="30.9" y="72.5">29</text>
<text x="38.1" y="77.4">VIN</text>
<text x="38.1" y="73.9">GND</text>
<text x="61" y="73.9">D0/RX</text>
<text x="61.2" y="77.4">D1/TX</text>
<text x="74.4" y="72.5">2</text>
<text x="74.4" y="76">1</text>
</g>
<g font-size="3.2" fill="#f00">
<text x="335.8" y="28">MRES</text>
<text x="122.9" y="77.8">9</text>
<text x="335.8" y="77.4">CAS0</text>
<text x="128.1" y="79.2">VDD</text>
<text x="335.8" y="81">CE0</text>
<text x="335.8" y="84.5">AS</text>
<text x="335.8" y="91.5">DTAK</text>
<text x="335.8" y="95.1">CAS2</text>
<text x="69.7" y="100.7">VCC</text>
<text x="77.8" y="99">16</text>
<text x="335.8" y="116.2">VRES</text>
<text x="335.8" y="119.8">LWR</text>
<text x="335.8" y="123.3">UWR</text>
<text x="335.8" y="126.8">M3</text>
<text x="335.8" y="130.4">TIME</text>
<text x="79.6" y="137.8">16</text>
<text x="335.8" y="133.9">CART</text>
<text x="71.5" y="139.5">VCC</text>
<text x="71.5" y="178.3">VCC</text>
<text x="79.6" y="176.6">16</text>
</g>
<g font-size="3.2">
<text x="120.9" y="81.3">10</text>
<text x="128.1" y="82.7">VSS</text>
<text x="33.1" y="123.6">8</text>
<text x="36.6" y="125.4">GND</text>
<text x="34.8" y="162.5">8</text>
<text x="38.3" y="164.2">GND</text>
<text x="34.8" y="201.3">8</text>
<text x="38.3" y="203">GND</text>
</g>
<g font-size="2.5" fill="#000080">
<text x="191.4" y="41" transform="rotate(-90 191.4 41)">0R</text>
<text x="198.5" y="41" transform="rotate(-90 198.5 41)">0R</text>
<text x="205.5" y="41" transform="rotate(-90 205.5 41)">0R</text>
<text x="212.6" y="41" transform="rotate(-90 212.6 41)">0R</text>
<text x="258.4" y="41" transform="rotate(-90 258.4 41)">0R</text>
<text x="265.5" y="41" transform="rotate(-90 265.5 41)">0R</text>
<text x="244.3" y="42" transform="rotate(-90 244.3 42)">4.7K</text>
<text x="251.4" y="42" transform="rotate(-90 251.4 42)">4.7K</text>
<text x="68.4" y="227.4">1K</text>
<text x="79.8" y="241.5">1K</text>
</g>
<g font-size="1.8" fill="#000080">
<text x="194.7" y="40.5" transform="rotate(-90 194.7 40.5)">R8</text>
<text x="201.7" y="40.5" transform="rotate(-90 201.7 40.5)">R9</text>
<text x="207.5" y="37.6" transform="rotate(90 207.5 37.6)">R10</text>
<text x="215.8" y="41" transform="rotate(-90 215.8 41)">R11</text>
<text x="247.6" y="40.5" transform="rotate(-90 247.6 40.5)">R15</text>
<text x="254.7" y="40.5" transform="rotate(-90 254.7 40.5)">R14</text>
<text x="260.4" y="37.6" transform="rotate(90 260.4 37.6)">R13</text>
<text x="268.8" y="41" transform="rotate(-90 268.8 41)">R12</text>
<text x="69" y="224.2">R17</text>
<text x="79.8" y="238.5">R2</text>
</g>
</svg>
